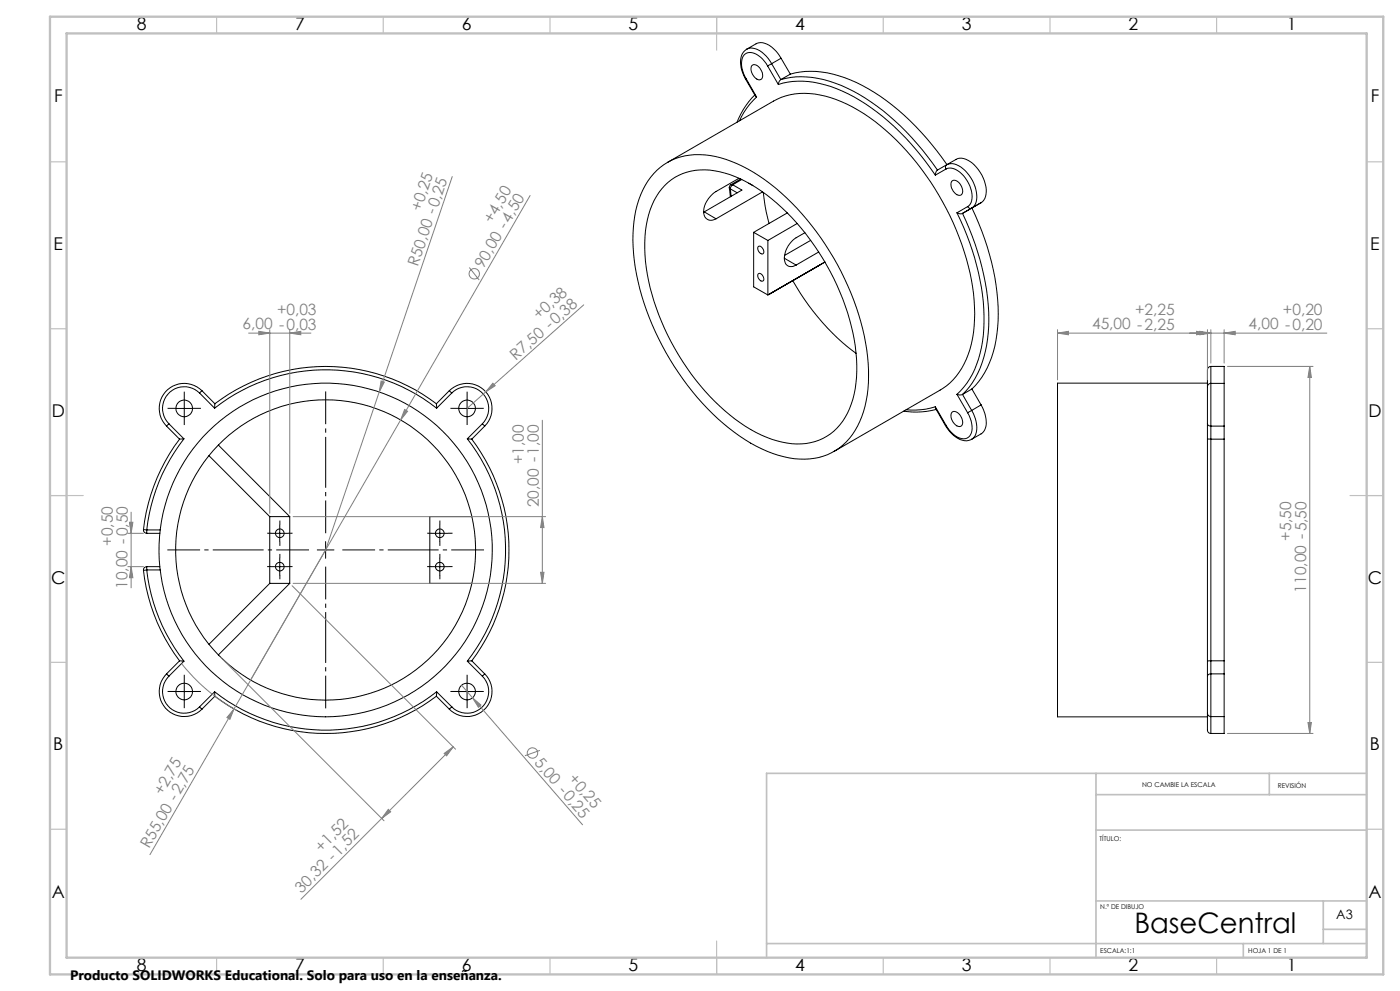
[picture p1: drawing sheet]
<svg xmlns="http://www.w3.org/2000/svg" width="420mm" height="297mm" viewBox="0 0 420 297" stroke-linecap="round" stroke-linejoin="round" font-family="sans-serif">
<g fill="none" stroke="#000" stroke-width=".3">
<path d="M224 14.7a4.8 4.8 0 0 0-1.7 5.5l1.3 3.4M224 14.7l2.8-1.6a5.1 5.1 0 0 1 5.9 2.1l1.6 2.3M224 14.7a5.1 5.1 0 0 1 5.9 2.1l1.6 2.3M225.6 19.6a1.89 1.89 0 0 1 2.6 1.3 1.98 1.98 0 0 1-.1 3 3.1 3.1 0 0 1-2.8-3.6zM230.3 19.8a6.6 6.6 0 0 0-5.8-4 3.1 3.1 0 0 0-2 3.7l.5 2.4 .8 1.6M230.3 19.8l3.2 5.5M231.5 19.1l-1.2 .7M231.5 19.1l2.7 4.7M234.3 17.5l-2.8 1.6M234.3 17.5l2.8 4.7M223.6 23.6l3.4 5.5M223.8 23.5l-.2 .1"/>
<path d="M223.8 23.5l3.2 5.6M226.4 28.5l-1.8 1.9-1.6 2.5-1.9 3.7M227 29.1l-3 3.3-2.1 3.8M233.5 25.3a26.6 26.6 0 0 1 19.2 2 69.9 69.9 0 0 1 27.9 25.2M234.2 23.8l-.5 .7-.2 .8M234.2 23.8a28.1 28.1 0 0 1 19.9 2.6 71.9 71.9 0 0 1 27.1 24.6M237.1 22.2a28.4 28.4 0 0 1 19.9 2.6 72.3 72.3 0 0 1 27.1 24.6M237.1 22.2l-2.9 1.6M197.1 51a19.4 19.4 0 0 1 19-3.7 54.5 54.5 0 0 1 25.9 18.5 80 80 0 0 1 18.5 43.1 33.2 33.2 0 0 1-4.8 21.4 18 18 0 0 1-19 6.9 46.1 46.1 0 0 1-23-13.2 81 81 0 0 1-23.6-48 34.3 34.3 0 0 1 4.2-21.7zM199.4 55.6a17.4 17.4 0 0 1 18-3.7 48.1 48.1 0 0 1 21.6 14.9 72 72 0 0 1 18 40.8 28.4 28.4 0 0 1-5 19.7 16.7 16.7 0 0 1-17.4 5.2 44.5 44.5 0 0 1-21.7-13.8 72.1 72.1 0 0 1-19.4-42.3 29.3 29.3 0 0 1 4.2-18.7zM200.2 48.7l31.9-18.4a21.1 21.1 0 0 1 17.1-1 56.8 56.8 0 0 1 25.8 19.5 79.6 79.6 0 0 1 17.2 41.3 33.3 33.3 0 0 1-4.5 21.5l-.8 1.1a16.4 16.4 0 0 1-4.9 4.2l-31.8 18.4M218.8 56.3l.3 2.7"/>
<path d="M218.8 56.3l.3 .3M219.1 56.6l.3 2.2M219.1 56.6l2.1 1.2M219.3 55.3l-.4 .4-.1 .6M219.3 55.3l.5 .1M219.8 55.4l-.6 .7-.1 .5M219.8 55.4l2.8 1.6-11.3 6.5M221.7 53.4l-6.9 4a7.3 7.3 0 0 0-3.6 7.1 2.25 2.25 0 0 0 3.6 1.1M222.2 53.7l-2.9 1.6M222.5 53.8l-2.7 1.6M224.6 54.9l1.2 .7M228.8 57.5l-14 8.1"/>
<path d="M229 57.7l.5 3.8 1.2 5.5M281.2 51l-.5 .7-.1 .8M283.8 50.7a4.5 4.5 0 0 1 5.2 1.9 8 8 0 0 1 2 8.6l-.7 .7M283.8 50.7l-3.2 1.8M284 49.4a.88 .88 0 0 0-.2 1.3M284 49.4a4.8 4.8 0 0 1 5.6 1.7 10.7 10.7 0 0 1 3.2 9.4l-.5 1.1a1.07 1.07 0 0 1-.9 .9 1.07 1.07 0 0 1-1.1-.6M284 49.4l2.8-1.6a4.5 4.5 0 0 1 4.9 1.1 11.1 11.1 0 0 1 4 10l-.9 1.5-6.1 3.6M284 49.4l-2.8 1.6M285.6 54.3a1.91 1.91 0 0 1 2.7 1.2 1.98 1.98 0 0 1-.2 3 3.1 3.1 0 0 1-2.5-4.2zM211.3 63.5l-.2 .1M211.3 63.5l3.5 2.1M226.1 69.6l4.3 2.5"/>
<path d="M226.1 69.6v16.4l4.3 2.4M227.4 73.9a1.36 1.36 0 0 1 1.8 1.7l-.1 .2a.77 .77 0 0 1-.8 .3 .77 .77 0 0 1-.6-.6l-.3-.7zM230.4 72.1v16.3M235.3 77.4l3.5 2M236.2 63.8l-10.1 5.8M239.1 67l-8.7 5.1M241.5 69.7a10.8 10.8 0 0 0-4.2 2.9 6.3 6.3 0 0 0-1.5 6.6l1.1 .7h.9l1-.5M243.2 72l-7.8 4.5M245.6 75.5l-6.8 3.9M245.9 79.4l1.6-.9-17.1 9.9M287.1 63.8a70.9 70.9 0 0 1 7.9 36.7 26.7 26.7 0 0 1-7.9 17.7M287.1 63.8l.8 .3 .8-.1"/>
<path d="M288.7 64a72.7 72.7 0 0 1 7.8 35.7 28 28 0 0 1-7.8 18.5M290.3 61.9l-3.2 1.9M291.6 62.3a71.6 71.6 0 0 1 7.7 35.8 28.2 28.2 0 0 1-7.7 18.5M227.4 82.1a1.24 1.24 0 0 1 1.7 1.3l-.1 .8a1.5 1.5 0 0 1-1.6-2.1zM230.8 88.2l7-4.1a69.2 69.2 0 0 0 19 21.8M55.3 119.9v5M59.9 117.8a6.5 6.5 0 0 0-9.2 0 6.5 6.5 0 0 0 0 9.2M59.9 117.8l4.5 4.5M60.6 117.1l-.7 .7M60.6 117.1a7.5 7.5 0 0 0-10.6 0 7.5 7.5 0 0 0 0 10.6M60.6 117.1l3.9 3.9M134.8 117.1l.7 .7"/>
<path d="M134.8 117.1a7.5 7.5 0 0 1 10.6 0 7.5 7.5 0 0 1 0 10.6M134.8 117.1l-3.9 3.9M135.5 117.8a6.5 6.5 0 0 1 9.2 0 6.5 6.5 0 0 1 0 9.2M135.5 117.8l-4.5 4.5M140.1 119.9v5M287.1 118.2l.8 .2 .8-.2M287.1 118.2l3.2 5.5M288.7 118.2l2.8 4.8M291.6 116.6l-2.9 1.6M291.6 116.6l2.7 4.8M362.2 114.8h-44.9v100h44.9M362.2 115.9v11.1"/>
<path d="M363.3 114.9a1.02 1.02 0 0 0-1.1 1M363.3 109.8a1.23 1.23 0 0 0-1.1 1.7v4.4M363.3 109.8h3.9v5.1M363.3 114.9v12.8M363.3 109.8v5.1M363.3 114.9h3.9M367.2 114.9v12.8M50 127.7l3.9 3.9M50.7 127l-.7 .7M50.7 127l4.5 4.5M52.8 122.4h4.9M53.9 131.6a54.8 54.8 0 0 0-10.9 27.1"/>
<path d="M55.2 131.5l-1.3 .1M55.2 131.5a53.9 53.9 0 0 0-11.2 27.3M62.7 136.6l18.2 18.2M64.4 122.3a53.9 53.9 0 0 1 66.6 0M64.5 121l-.1 1.3M64.5 121a55 55 0 0 1 66.4 0M65.5 133.4l21.4 21.4M130.9 121l.1 1.3M137.6 122.4h5M140.2 131.5a54.1 54.1 0 0 1 0 66.7M140.2 131.5l1.3 .1M141.5 131.6a55.1 55.1 0 0 1 0 66.4"/>
<path d="M144.7 127l.7 .7M144.7 127l-4.5 4.5M145.4 127.7l-3.9 3.9M280.6 121.9l.1 .5 2.9 5.2M280.6 121.9l-4.3 .9h-4.4M280.6 121.9l3.2 5.6M280.8 122.7a23.6 23.6 0 0 1-9.7 .5M283.6 127.6a8.4 8.4 0 0 0 6.4 4.5l1.5-.4M283.8 127.5l-.2 .1M285.6 123.6a1.91 1.91 0 0 1 2.7 1.2 1.98 1.98 0 0 1-.2 3 3.1 3.1 0 0 1-2.5-4.2zM290.3 123.7a6.7 6.7 0 0 1 .6 7 3.1 3.1 0 0 1-4.3-.1l-1.8-1.7-1-1.4M291.5 123l-1.2 .7"/>
<path d="M291.5 123a8.4 8.4 0 0 1 1 7.7l-1 1M294.3 121.4a8.4 8.4 0 0 1 1 7.6l-.7 .9-3.1 1.8M294.3 121.4l-2.8 1.6M362.2 131.5v66.7M362.2 131.5l1.1 .1M362.2 127a.96 .96 0 0 0 1.1 .7M362.2 127v4.5M363.3 131.6v66.4M363.3 131.6h3.9M363.3 127.7h3.9M363.3 127.7v3.9M367.2 131.6v66.4"/>
<path d="M367.2 127.7v3.9M43 158.7l1 .1M43 158.7a1.03 1.03 0 0 0 1 1.1M44 158.8v1M44 158.8h4M44 159.8h3.9M80.9 154.8h6M80.9 154.8v20M81.5 159.8h4.9M83.9 157.3v5M86.9 154.8v20M129.4 159.8h5"/>
<path d="M130.7 159.6v.5M131.9 157.3v5M141.6 154.8h-12.7v20h12.7M43 171a55.1 55.1 0 0 0 10.9 27M44 170.8a54.2 54.2 0 0 0 11.2 27.4M44 170.8l-1 .2M44 169.8a.98 .98 0 0 0-1 1.2M44 169.8v1M44 170.8h4M44 169.8h3.9M80.9 174.8h6M80.9 174.8l-18.2 18.3"/>
<path d="M81.5 169.8h4.9M83.9 167.3v5M86.9 174.8l-21.4 21.5M95.2 164.8h5M97.7 162.3v5M129.4 169.8h5M130.7 169.6v.4M131.9 167.3v5M53.9 198l1.3 .2M53.9 198l-3.9 4M55.2 198.2l-4.5 4.5M140.2 198.2l4.5 4.5"/>
<path d="M141.5 198l-1.3 .2M141.5 198l3.9 4M362.2 198.2v4.5M363.3 198l-1.1 .2M363.3 198h3.9M363.3 198v4M367.2 198v4M50 202l.7 .7M50 202a7.5 7.5 0 0 0 0 10.6 7.5 7.5 0 0 0 10.6-.1M50.7 202.7a6.5 6.5 0 0 0 0 9.1 6.5 6.5 0 0 0 9.2 0M52.8 207.3h4.9M55.3 204.7v5.1"/>
<path d="M59.9 211.8l.7 .7M64.4 207.3a53.9 53.9 0 0 0 66.6 0M64.4 207.3l.1 1.4M64.4 207.3l-4.5 4.5M64.5 208.7a55.1 55.1 0 0 0 66.4 0M64.5 208.7l-3.9 3.8M130.9 208.7l3.9 3.8M131 207.3l-.1 1.4M131 207.3l4.5 4.5M135.5 211.8l-.7 .7M137.6 207.3h5M140.1 204.7v5.1"/>
<path d="M144.7 202.7a6.5 6.5 0 0 1 0 9.2 6.5 6.5 0 0 1-9.2-.1M145.4 202l-.7 .7M145.4 202a7.5 7.5 0 0 1 0 10.6 7.5 7.5 0 0 1-10.6-.1M362.2 213.7a1.09 1.09 0 0 0 1.1 1.1M362.2 213.7v4.4a1.22 1.22 0 0 0 1.1 1.7M362.2 202.7v11M363.3 202a.88 .88 0 0 0-1.1 .7M363.3 202v12.8M363.3 214.8v5M363.3 214.8h3.9M363.3 202h3.9M367.2 202v12.8"/>
<path d="M367.2 214.8v5h-3.9"/>
<circle cx="55.3" cy="122.4" r="2.5"/>
<circle cx="140.1" cy="122.4" r="2.51"/>
<circle cx="83.9" cy="159.8" r="1.3"/>
<circle cx="131.9" cy="159.8" r="1.3"/>
<circle cx="83.9" cy="169.8" r="1.3"/>
<circle cx="97.7" cy="164.8" r="45"/>
<circle cx="97.7" cy="164.8" r="50"/>
<circle cx="131.9" cy="169.8" r="1.3"/>
<circle cx="55.3" cy="207.3" r="2.5"/>
<circle cx="140.1" cy="207.3" r="2.51"/>
</g>
<g fill="none" stroke="#808080" stroke-width=".3">
<path d="M135.7 52.9l-21.9 64.6M159 58.6l-38.8 67.3M74.6 99.8h18.7M77.6 99.3l3.3 .5-3.3 .5zM80.9 98.8v55M86.9 99.8l3.3-.5v1zM86.9 98.8v55M140.8 80.2l3 3.7M175.1 91.4l-35 31M317.3 99.8l3.2-.5v1zM317.3 99.8h80.7M317.3 98.8v15"/>
<path d="M359 99.3l3.2 .5-3.2 .5zM359.9 99.3l3.4 .5-3.4 .5zM362.2 98.8v15M363.3 98.8v10M367.2 99.8l3.4-.5v1zM367.2 98.8v10M113.8 117.5l-16.1 47.3-27.5 47.7M114.3 114.2l1 .3-1.5 3zM147.8 114.9l.8 .7-2.9 1.8zM368.2 109.8h25.7M392.9 109.8l.5 3.3h-1zM392.9 109.8v110"/>
<path d="M120.2 125.9l-45 77.9M121.4 122.7l.9 .6-2.1 2.6zM162.7 125.9v48.9M38.3 159.8h4.7M38.8 156.5h1.1l-.6 3.3zM39.3 153.5v22.7M87.9 154.8h75.8M162.7 154.8l.5 3.3h-1zM38.3 169.8h4.7M39.3 169.8l.6 3.3h-1.1zM87.6 175.5l49.1 49M87.9 174.8h75.8"/>
<path d="M162.2 171.5h1l-.5 3.3zM54.5 198.9a54.9 54.9 0 0 0 16.5 14M66.2 197l49 49M70.2 212.5l-1.2 3.1-.9-.6zM70.2 212.5l-25.2 43.6M138.5 205.3l36.3 41.9M141.7 209.1l2.6 2.2-.8 .7zM368.2 219.8h25.7M392.4 216.5h1l-.5 3.3zM133.2 225.8l2.8-2-2 2.7zM136 223.8l-45.7 45.7M162 224.9l-4.5 1.6"/>
<path d="M116.5 242.6l.7 .7-2.7 2z"/>
<circle cx="142.3" cy="82.1" r="1.56"/>
<circle cx="159.7" cy="225.7" r="1.56"/>
</g>
<path d="M97.7 159.8v-42.5M92.7 164.8h-42.5M97.7 169.8v42.5M102.7 164.8h42.5" fill="none" stroke="#000" stroke-width=".3" stroke-dasharray="15.2 1.3 1.3 1.3" stroke-dashoffset="5.4" stroke-linecap="butt"/>
<g fill="none" stroke="#000" stroke-width=".3" stroke-dasharray="15.2 1.3 1.3 1.3" stroke-linecap="butt">
<path d="M55.3 119.9v-2.5M140.1 119.9v-2.5M52.8 122.4h-2.5M55.3 124.9v2.5M57.8 122.4h2.5M137.6 122.4h-2.5M140.1 124.9v2.5M142.6 122.4h2.5M81.5 159.8h-1.3M84 157.3v-1.3M86.5 159.8h1.3M129.5 159.8h-1.3"/>
<path d="M132 157.3v-1.3M134.5 159.8h1.3M81.5 169.8h-1.3M84 167.3v-1.3M84 172.3v1.3M84 162.3v1.3M86.5 169.8h1.3M129.5 169.8h-1.3M132 162.3v1.3M132 167.3v-1.3M132 172.3v1.3M134.5 169.8h1.3"/>
<path d="M52.8 207.2h-2.5M55.3 204.7v-2.5M55.3 209.7v2.5M57.8 207.2h2.5M137.6 207.2h-2.5M140.1 204.7v-2.5M140.1 209.7v2.5M142.6 207.2h2.5"/>
</g>
<g fill="none" stroke="#c0c0c0" stroke-width=".35">
<path d="M65 5v5M115 5v5M165 5v5M215 5v10M265 5v5M315 5v5M365 5v5M15 48.5h5M410 48.5h5M15 98.5h5M410 98.5h5M15 148.5h10"/>
<path d="M405 148.5h10M15 198.5h5M410 198.5h5M15 248.5h5M410 248.5h5M65 287v5M115 287v5M165 287v5M215 282v10M265 287v5M315 287v5M365 287v5"/>
</g>
<path d="M328.8 231.8v55.2M328.8 238.2h81.2M380.8 231.8v6.4M410 231.8h-180v55.2M328.8 248.8h81.2M328.8 270h81.2M397 270v12.8M397 278.5h13M230 282.8h180M373 282.8v4.2" fill="none" stroke="#c0c0c0" stroke-width=".5"/>
<path d="M15 5h400v287h-400zM20 10h390v277h-390z" fill="none" stroke="#c0c0c0" stroke-width=".7"/>
<g fill="#808080">
<path d="M147.8 114.9l.8 .7-2.9 1.8z"/>
<path d="M121.4 122.7l.9 .6-2.1 2.6z"/>
<path d="M70.2 212.5l-1.2 3.1-.9-.6z"/>
<path d="M114.3 114.2l1 .3-1.5 3z"/>
<path d="M141.7 209.1l2.6 2.2-.8 .7z"/>
<path d="M86.9 99.8l3.3-.5v1zM77.6 99.3l3.3 .5-3.3 .5zM359 99.3l3.2 .5-3.2 .5zM317.3 99.8l3.2-.5v1zM367.2 99.8l3.4-.5v1zM359.9 99.3l3.4 .5-3.4 .5z"/>
<path d="M133.2 225.8l2.8-2-2 2.7zM116.5 242.6l.7 .7-2.7 2z"/>
<path d="M162.7 154.8l.5 3.3h-1zM162.2 171.5h1l-.5 3.3zM38.8 156.5h1.1l-.6 3.3zM39.3 169.8l.6 3.3h-1.1zM392.9 109.8l.5 3.3h-1zM392.4 216.5h1l-.5 3.3z"/>
</g>
<text font-size="8.5" x="340.3" y="279.7">BaseCentral</text>
<g font-size="5.3">
<text x="41" y="8.9">8</text>
<text x="88.5" y="8.9">7</text>
<text x="138.5" y="8.9">6</text>
<text x="188.5" y="8.9">5</text>
<text x="238.5" y="8.9">4</text>
<text x="288.5" y="8.9">3</text>
<text x="338.5" y="8.9">2</text>
<text x="386" y="8.9">1</text>
<text x="16.2" y="30.7">F</text>
<text x="411.2" y="30.7">F</text>
<text x="16.1" y="74.9">E</text>
<text x="411.1" y="74.9">E</text>
<text x="15.5" y="124.9">D</text>
<text x="410.5" y="124.9">D</text>
<text x="15.4" y="174.9">C</text>
<text x="410.4" y="174.9">C</text>
<text x="16" y="224.9">B</text>
<text x="411" y="224.9">B</text>
<text x="15.5" y="269.2">A</text>
<text x="410.5" y="269.2">A</text>
<text x="41" y="290.9">8</text>
<text x="88.5" y="290.9">7</text>
<text x="138.5" y="290.9">6</text>
<text x="188.5" y="290.9">5</text>
<text x="238.5" y="290.9">4</text>
<text x="288.5" y="290.9">3</text>
<text x="338.5" y="290.9">2</text>
<text x="386" y="290.9">1</text>
</g>
<g font-size="4.7" fill="#808080">
<text x="126.2" y="63.6" transform="rotate(-71 126.2 63.6)">+0,25</text>
<text x="147.7" y="67.2" transform="rotate(-60 147.7 67.2)">+4,50</text>
<text x="125.4" y="79.9" transform="rotate(-71 125.4 79.9)">R50,00 -0,25</text>
<text x="145.1" y="80.7" transform="rotate(-60 145.1 80.7)">90,00 -4,50</text>
<text x="83.1" y="94.3">+0,03</text>
<text x="161.6" y="96" transform="rotate(-42 161.6 96)">+0,38</text>
<text x="340.5" y="94.3">+2,25</text>
<text x="384.9" y="94.3">+0,20</text>
<text x="72.8" y="98.7">6,00 -0,03</text>
<text x="327.6" y="98.7">45,00 -2,25</text>
<text x="374.6" y="98.7">4,00 -0,20</text>
<text x="154.7" y="108.1" transform="rotate(-42 154.7 108.1)">R7,50 -0,38</text>
<text x="157.2" y="139.1" transform="rotate(-90 157.2 139.1)">+1,00</text>
<text x="161.6" y="152" transform="rotate(-90 161.6 152)">20,00 -1,00</text>
<text x="33.8" y="163.6" transform="rotate(-90 33.8 163.6)">+0,50</text>
<text x="387.4" y="162.1" transform="rotate(-90 387.4 162.1)">+5,50</text>
<text x="38.3" y="176.5" transform="rotate(-90 38.3 176.5)">10,00 -0,50</text>
<text x="391.9" y="177.6" transform="rotate(-90 391.9 177.6)">110,00 -5,50</text>
<text x="160.2" y="228.7" transform="rotate(49 160.2 228.7)">5,00 -0,25</text>
<text x="170.3" y="233.6" transform="rotate(49 170.3 233.6)">+0,25</text>
<text x="48.7" y="238.6" transform="rotate(-60 48.7 238.6)">+2,75</text>
<text x="44.7" y="254.5" transform="rotate(-60 44.7 254.5)">R55,00 -2,75</text>
<text x="96.4" y="255.5" transform="rotate(-45 96.4 255.5)">+1,52</text>
<text x="90.4" y="267.8" transform="rotate(-45 90.4 267.8)">30,32 -1,52</text>
</g>
<text font-size="4.1" x="21" y="293.7">Producto SOLIDWORKS Educational. Solo para uso en la enseñanza.</text>
<text font-size="3.9" x="400.9" y="275.5">A3</text>
<g font-size="2">
<text x="342.6" y="236">NO CAMBIE LA ESCALA</text>
<text x="383.3" y="236.2">REVISIÓN</text>
<text x="329.9" y="251.9">TÍTULO:</text>
<text x="330.1" y="272.5">N.º DE DIBUJO</text>
<text x="330.1" y="285.6">ESCALA:1:1</text>
<text x="374.5" y="285.6">HOJA 1 DE 1</text>
</g>
</svg>
